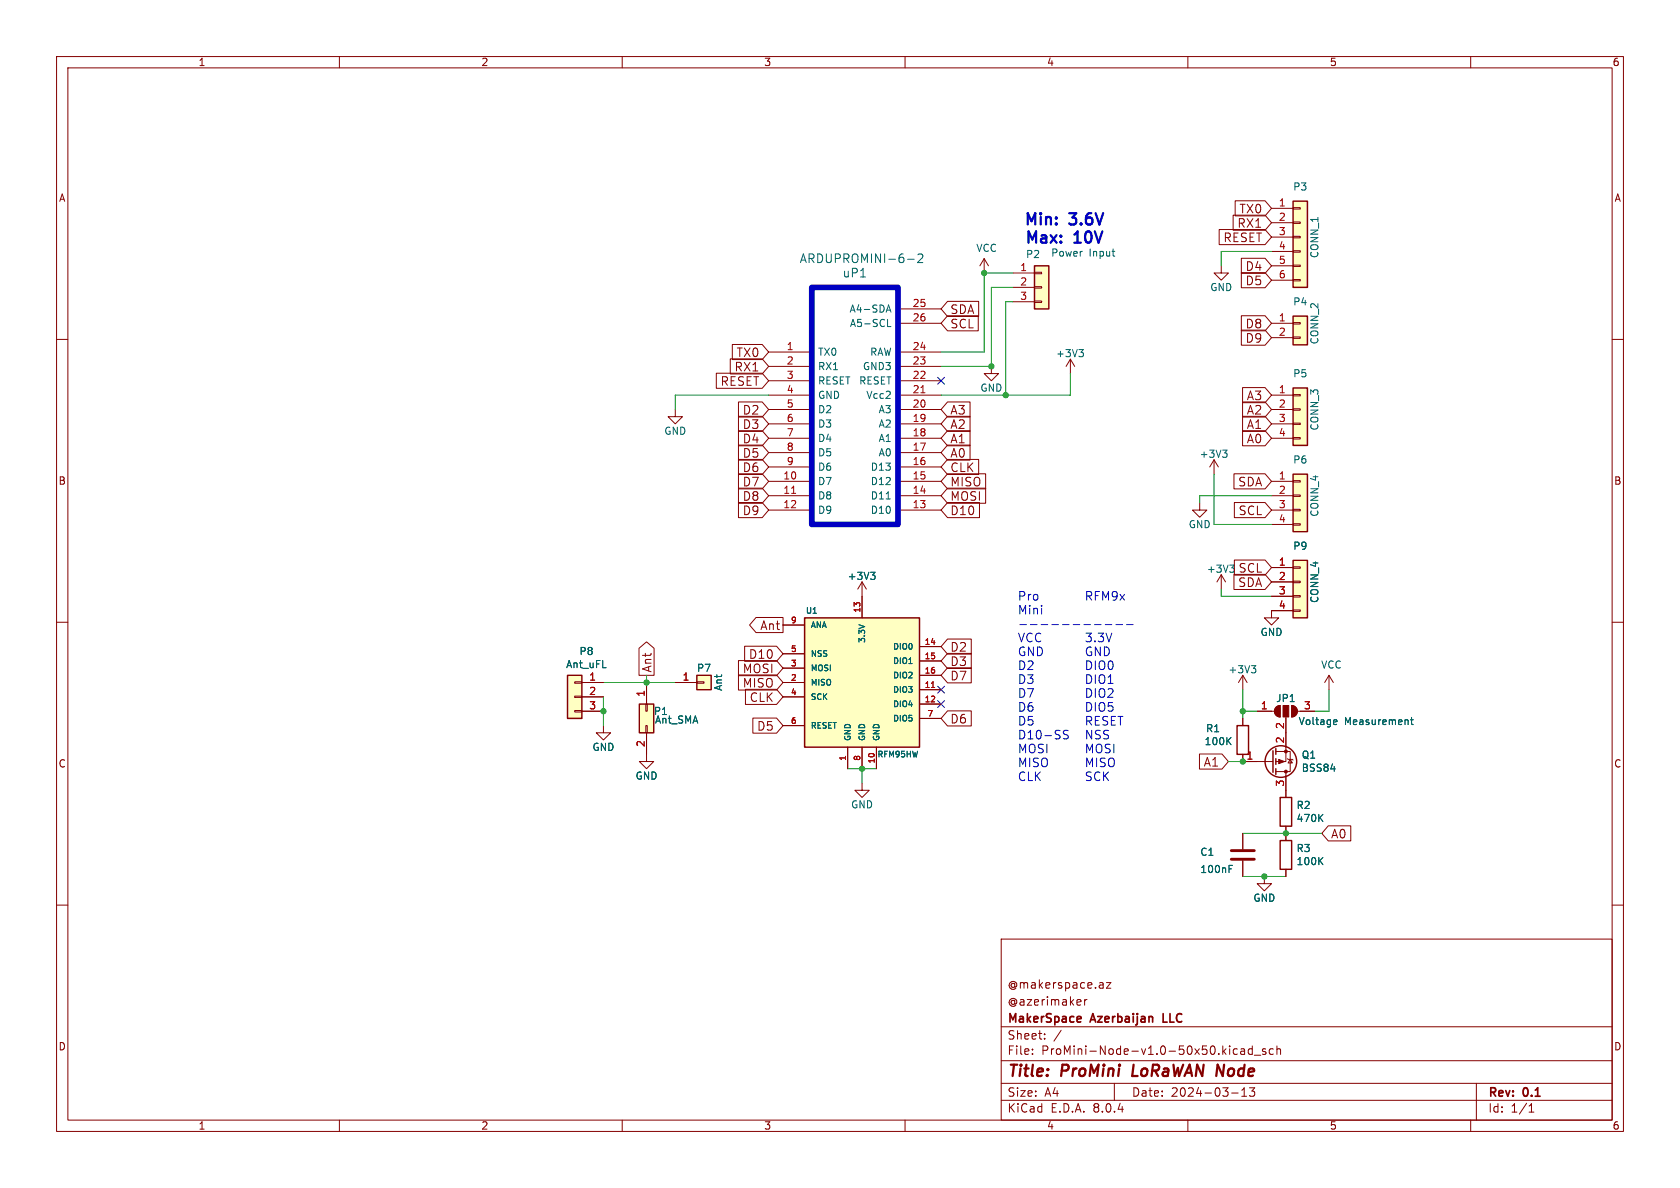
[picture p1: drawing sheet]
<svg xmlns="http://www.w3.org/2000/svg" width="297mm" height="210mm" viewBox="0 0 297 210" stroke-linecap="round" stroke-linejoin="round" font-family="sans-serif">
<g fill="none" stroke="#840000" stroke-width=".18">
<path d="M10 10h277v190h-277zM12 12h273v186h-273zM60 10v2M110 10v2M160 10v2M210 10v2M260 10v2M10 60h2M285 60h2M10 110h2M215.9 101.6l-.8 1.3M215.9 101.6v2.5"/>
<path d="M215.9 101.6l.8 1.3M219.7 119.4l-.8 1.3M219.7 119.4v2.5M219.7 119.4l.8 1.3M285 110h2M219.7 134.6h5.3M225.6 132.8h2.5v3.6h-2.5M227.3 129.5v5.1h-1.7M227.3 136.4v4.6M227.6 134.1l.1 .1h.8l.1 .2M228.1 134.2l.4 .7h-.8zM10 160h2"/>
<path d="M227.3 146.1v1.2M285 160h2M177 166h108v32h-108zM191.7 176.7v1M192.2 176.7l-.3 .1-.2 .2M194.8 173.7l.2 .2v.8M195 174.6l-.1 .1M195 174.1h-.1M195.6 173.7h.8l-.8 1h.8M60 198v2M110 198v2M160 198v2"/>
<path d="M177 194.5h108M177 191.5h108M177 187.5h108M177 181.5h108M182.5 186.3v.1M182.5 185.5v.1M184.7 183.6v.1M184.7 182.8v.1M187.6 182.1l-1.3 2M197 191.5v3M210 198v2M217.7 193.2h1.2"/>
<path d="M218.3 185.4l.4 .1M218.7 186.3l-.4 .1M219.4 185.5h.6v.9M219.5 193.8h.9M219.5 192.7l.5-.4v1.5M220 185.8h-.5a.29 .29 0 0 0-.2 .3 .29 .29 0 0 0 .2 .3l.5-.1M220.9 192.3h.9l-.5 .6 .4 .1v.7l-.2 .1h-.4l-.2-.1M221.4 185.5l-.4-.1-.3 .3v.4l.1 .2h.6M221.4 184.9v1.5M221.7 186.5h1.2M223.7 185.5l-.3-.1-.2 .2v.2l.5 .2v.3h-.5M225.1 185.5l-.4-.1-.3 .3v.4l.1 .2h.6"/>
<path d="M225.7 185.5l.3-.1 .3 .1 .1 .9M225.7 184.9v1.5M260 198v2M261 191.5v6.5M270.3 196.6h.9M270.3 195.5l.4-.4v1.5"/>
</g>
<path d="M200.4 188.2l-.2 2h.9" fill="none" stroke="#840000" stroke-width=".4"/>
<path d="M190.6 179.7l.5 .1v.2l-.7 .2M205.6 179.2v1.5h.7M191.1 180.6l-.5 .1" fill="none" stroke="#840000" stroke-width=".3"/>
<path d="M217.4 99.9h.8l-.4 .5M218 100.4l.2 .2v.3l-.2 .3M221.2 117.7h.8l-.4 .5M221.8 118.2l.2 .2v.3l-.2 .2M233.3 144.5l.6 .7M233.9 144l-.8 .7" fill="none" stroke="#006464" stroke-width=".18"/>
<g fill="none" stroke="#840000" stroke-width=".25">
<path d="M225 132.7v3.8M225.6 132.3v1.1M225.6 134.1v1M225.6 135.9v1M226.3 141h2v5.1h-2z"/>
<circle cx="226.4" cy="134.6" r="2.79"/>
</g>
<g fill="#840000" stroke="#840000" stroke-width=".18">
<path d="M226.1 134.2l1 .4-1 .4z"/>
<circle cx="227.3" cy="132.8" r=".25"/>
<circle cx="227.3" cy="136.4" r=".25"/>
</g>
<path d="M182.9 47h2.5v7.6h-2.5z" fill="#ffffc2"/>
<path d="M179.1 48.3h3.8M179.1 50.8h3.8M179.1 53.3h3.8M182.9 53.2h1.2v.3h-1.2zM182.9 50.7h1.2v.2h-1.2zM182.9 48.1h1.2v.3h-1.2z" fill="none" stroke="#840000" stroke-width=".18"/>
<path d="M182.9 47h2.5v7.6h-2.5z" fill="none" stroke="#840000" stroke-width=".25"/>
<path d="M196.6 44.4h.5M197 45.3h.1" fill="none" stroke="#006464" stroke-width=".18"/>
<path d="M123.2 119.4h2.5v2.5h-2.5z" fill="#ffffc2"/>
<path d="M119.4 72.4v1.3h1.2l-1.2 1.2-1.3-1.2h1.3M175.3 64.8v1.2h1.2l-1.2 1.3-1.3-1.3h1.3M224.8 108v1.2h1.3l-1.3 1.3-1.3-1.3h1.3M106.7 128.3v1.2h1.2l-1.2 1.3-1.3-1.3h1.3M114.3 133.4v1.2h1.3l-1.3 1.3-1.3-1.3h1.3M119.4 120.7h3.8M123.2 120.5h1.3v.3h-1.3zM219.7 147.3v2.8M219.7 152.1v2.8M227.3 147.3v1.3M227.3 153.7v1.2" fill="none" stroke="#840000" stroke-width=".18"/>
<path d="M123.2 119.4h2.5v2.5h-2.5zM226.3 148.6h2v5.1h-2z" fill="none" stroke="#840000" stroke-width=".25"/>
<path d="M217.3 153.6h.4M217.3 153h.6M233.3 152.1l.6 .8M233.9 151.6l-.8 .7" fill="none" stroke="#006464" stroke-width=".18"/>
<path d="M217.7 151.9h4M217.7 150.4h4" fill="none" stroke="#840000" stroke-width=".51"/>
<path d="M113 124.5h2.6v5h-2.6z" fill="#ffffc2"/>
<path d="M114.2 124.5h.2v1.2h-.2zM114.2 128.3h.2v1.2h-.2zM114.3 120.7v3.8M114.3 129.5v3.9" fill="none" stroke="#840000" stroke-width=".18"/>
<path d="M113 124.5h2.6v5h-2.6z" fill="none" stroke="#840000" stroke-width=".25"/>
<path d="M100.3 119.4h2.6v7.6h-2.6z" fill="#ffffc2"/>
<path d="M189.2 63.5l-.7 1.3M189.2 63.5v2.5M189.2 63.5l.8 1.3M101.6 125.6h1.3v.3h-1.3zM101.6 123.1h1.3v.2h-1.3zM101.6 120.5h1.3v.3h-1.3zM102.9 120.7h3.8M102.9 123.2h3.8M102.9 125.7h3.8" fill="none" stroke="#840000" stroke-width=".18"/>
<path d="M100.3 119.4h2.6v7.6h-2.6z" fill="none" stroke="#840000" stroke-width=".25"/>
<path d="M190.7 61.8h.8l-.4 .5M191.3 62.3l.2 .2v.3l-.2 .3" fill="none" stroke="#006464" stroke-width=".18"/>
<path d="M228.6 55.9h2.5v5.1h-2.5z" fill="#ffffc2"/>
<path d="M224.8 57.2h3.8M224.8 59.7h3.8M228.6 59.6h1.3v.2h-1.3zM228.6 57h1.3v.3h-1.3zM214.6 81.3l-.7 1.3M214.6 81.3v2.5M214.6 81.3l.8 1.3" fill="none" stroke="#840000" stroke-width=".18"/>
<path d="M228.6 55.9h2.5v5.1h-2.5z" fill="none" stroke="#840000" stroke-width=".25"/>
<path d="M216.1 79.6h.8l-.4 .5M216.7 80.1l.2 .2v.3l-.2 .2" fill="none" stroke="#006464" stroke-width=".18"/>
<path d="M228.6 83.8h2.5v10.2h-2.5z" fill="#ffffc2"/>
<path d="M212.1 88.9v1.3h1.3l-1.3 1.2-1.3-1.2h1.3M224.8 85.1h3.8M224.8 87.6h3.8M224.8 90.2h3.8M224.8 92.7h3.8M228.6 92.6h1.3v.2h-1.3zM228.6 90h1.3v.3h-1.3zM228.6 87.5h1.3v.3h-1.3zM228.6 85h1.3v.2h-1.3zM152.4 138.4v1.3h1.3l-1.3 1.3-1.3-1.3h1.3" fill="none" stroke="#840000" stroke-width=".18"/>
<path d="M228.6 83.8h2.5v10.2h-2.5z" fill="none" stroke="#840000" stroke-width=".25"/>
<path d="M142.2 109.2h20.4v22.9h-20.4z" fill="#ffffc2"/>
<path d="M142.2 109.2h20.4v22.9h-20.4z" fill="none" stroke="#840000" stroke-width=".25"/>
<g fill="none" stroke="#840000" stroke-width=".18">
<path d="M138.4 118.1h3.8M138.4 115.6h3.8M138.4 110.5h3.8M152.4 102.9v6.3M152.4 102.9l-.8 1.2M152.4 102.9l.8 1.2M162.6 114.3h3.8M162.6 116.8h3.8M162.6 119.4h3.8M138.4 120.7h3.8M138.4 123.2h3.8M138.4 128.3h3.8"/>
<path d="M149.9 132.1v3.8M152.4 132.1v3.8M154.9 132.1v3.8M162.6 121.9h3.8M162.6 124.5h3.8M162.6 127h3.8"/>
</g>
<path d="M164.7 121.5h.5" fill="none" stroke="#a90000" stroke-width=".18"/>
<path d="M153.9 101.2h.8l-.4 .4M154.5 101.6l.2 .3v.3l-.2 .2" fill="none" stroke="#006464" stroke-width=".18"/>
<path d="M228.6 35.6h2.5v15.2h-2.5z" fill="#ffffc2"/>
<g fill="none" stroke="#840000" stroke-width=".18">
<path d="M224.8 36.8h3.8M224.8 39.4h3.8M228.6 39.2h1.3v.3h-1.3zM228.6 36.7h1.3v.3h-1.3zM158.7 54.6h7.7M158.7 57.2h7.7M215.9 47v1.3h1.3l-1.3 1.2-1.3-1.2h1.3M224.8 41.9h3.8M224.8 44.5h3.8M224.8 47h3.8M224.8 49.5h3.8M228.6 49.4h1.3v.3h-1.3z"/>
<path d="M228.6 46.9h1.3v.2h-1.3zM228.6 44.3h1.3v.3h-1.3zM228.6 41.8h1.3v.2h-1.3zM135.9 62.2h7.6M135.9 77.5h7.6M135.9 74.9h7.6M135.9 64.8h7.6M135.9 72.4h7.6M135.9 69.9h7.6M135.9 67.3h7.6M158.7 62.2h7.7M158.7 77.5h7.7"/>
<path d="M158.7 74.9h7.7M158.7 64.8h7.7M158.7 72.4h7.7M158.7 69.9h7.7M158.7 67.3h7.7M135.9 85.1h7.6M135.9 87.6h7.6M135.9 90.2h7.6M135.9 82.6h7.6M135.9 80h7.6M158.7 85.1h7.7M158.7 87.6h7.7"/>
<path d="M158.7 90.2h7.7M158.7 82.6h7.7M158.7 80h7.7M234.9 119.4l-.7 1.3M234.9 119.4v2.5M234.9 119.4l.8 1.3M219.7 127v1.3M219.7 133.4v1.2M223.5 154.9v1.3h1.3l-1.3 1.3-1.3-1.3h1.3"/>
</g>
<path d="M228.6 35.6h2.5v15.2h-2.5zM218.7 128.3h2v5.1h-2z" fill="none" stroke="#840000" stroke-width=".25"/>
<path d="M162.8 69.4h.7M139.9 87.2h.8" fill="none" stroke="#a90000" stroke-width=".18"/>
<path d="M152.1 49h.9M156.7 55.2l.4-1.3 .4 1.3M156.8 54.8h.6M156.9 57.7h.6M160.5 45.8h1.1M162.3 45l.6-.1 .2 .1v.3l-.9 1.1h.9M156.7 88.2h.7M217.1 130.9l.5 .7M217.6 130.4l-.7 .7" fill="none" stroke="#006464" stroke-width=".18"/>
<path d="M228.6 68.6h2.5v10.1h-2.5z" fill="#ffffc2"/>
<g fill="none" stroke="#840000" stroke-width=".18">
<path d="M174 45.7l-.8 1.3M174 45.7v2.6M174 45.7l.8 1.3M224.8 69.9h3.8M224.8 72.4h3.8M224.8 74.9h3.8M224.8 77.5h3.8M228.6 77.3h1.3v.3h-1.3zM228.6 74.8h1.3v.3h-1.3zM228.6 72.3h1.3v.2h-1.3zM228.6 69.7h1.3v.3h-1.3zM222.2 125.7h3.1"/>
<path d="M225.6 125l.7-.3v2a1.02 1.02 0 0 1-.9-.6 1.02 1.02 0 0 1 .2-1.1zM227.3 126.7v2.8M228.3 124.7a1.02 1.02 0 0 1 1.1 1 1.02 1.02 0 0 1-1.1 1zM229.4 125.7h3"/>
</g>
<path d="M228.6 68.6h2.5v10.1h-2.5z" fill="none" stroke="#840000" stroke-width=".25"/>
<g fill="#840000" stroke="#840000" stroke-width=".18">
<path d="M225.6 125l.7-.3v2a1.02 1.02 0 0 1-.9-.6 1.02 1.02 0 0 1 .2-1.1z"/>
<path d="M226.8 124.7h1v2h-1z"/>
<path d="M228.3 124.7a1.02 1.02 0 0 1 1.1 1 1.02 1.02 0 0 1-1.1 1z"/>
</g>
<path d="M235.9 127.2l.4 .1 .1 .2-.6 .2M236.3 128l-.4 .1M249.4 127.2h.4M249.5 126.8v1.1l.3 .2" fill="none" stroke="#006464" stroke-width=".18"/>
<path d="M228.6 99.1h2.5v10.1h-2.5z" fill="#ffffc2"/>
<g fill="none" stroke="#840000" stroke-width=".18">
<path d="M218 38h5.6l1.2 1.4-1.2 1.3h-5.6zM218.4 35.5h5.2l1.2 1.3-1.2 1.4h-5.2zM167.5 53.3h5.5v2.6h-5.5l-1.1-1.3zM167.5 55.8h5.4v2.7h-5.4l-1.1-1.3zM215.5 40.6h8.1l1.2 1.3-1.2 1.3h-8.1zM219.5 48.2h4.1l1.2 1.3-1.2 1.4h-4.1zM219.5 58.4h4.1l1.2 1.3-1.2 1.3h-4.1zM219.5 55.8h4.1l1.2 1.4-1.2 1.3h-4.1zM219.5 45.7h4.1l1.2 1.3-1.2 1.3h-4.1zM126.6 66h8.1l1.2 1.3-1.2 1.3h-8.1zM129.1 63.4h5.6l1.2 1.4-1.2 1.3h-5.6zM129.5 60.9h5.2l1.2 1.3-1.2 1.4h-5.2z"/>
<path d="M130.6 71.1h4.1l1.2 1.3-1.2 1.3h-4.1zM130.6 73.6h4.1l1.2 1.3-1.2 1.4h-4.1zM130.6 76.1h4.1l1.2 1.4-1.2 1.3h-4.1zM130.6 78.7h4.1l1.2 1.3-1.2 1.3h-4.1zM167.5 71.1h4v2.6h-4l-1.1-1.3zM167.5 76.1h4v2.7h-4l-1.1-1.3zM167.5 73.6h4v2.7h-4l-1.1-1.4zM167.5 78.7h4v2.6h-4l-1.1-1.3zM219.7 71.1h3.9l1.2 1.3-1.2 1.3h-3.9zM219.7 68.5h3.9l1.2 1.4-1.2 1.3h-3.9zM219.7 73.6h3.9l1.2 1.3-1.2 1.4h-3.9zM219.7 76.1h3.9l1.2 1.4-1.2 1.3h-3.9z"/>
<path d="M130.6 83.8h4.1l1.2 1.3-1.2 1.3h-4.1zM130.6 86.3h4.1l1.2 1.3-1.2 1.4h-4.1zM130.6 81.2h4.1l1.2 1.4-1.2 1.3h-4.1zM130.6 88.8h4.1l1.2 1.4-1.2 1.3h-4.1zM167.5 81.2h5.5v2.7h-5.5l-1.1-1.3zM167.5 88.8h5.7v2.7h-5.7l-1.1-1.3zM167.5 86.3h6.7v2.7h-6.7l-1.1-1.4zM167.5 83.8h6.7v2.6h-6.7l-1.1-1.3zM218.1 83.8h5.5l1.2 1.3-1.2 1.3h-5.5zM218.2 88.8h5.4l1.2 1.4-1.2 1.3h-5.4zM218.2 99h5.4l1.2 1.3-1.2 1.4h-5.4zM113 114.6l1.3-1.1 1.3 1.1v4.8h-2.6z"/>
<path d="M130.6 119.3h6.7l1.1 1.4-1.1 1.3h-6.7zM130.6 116.8h6.7l1.1 1.3-1.1 1.3h-6.7zM131.6 114.2h5.7l1.1 1.4-1.1 1.3h-5.7zM133.7 109.2h4.7v2.6h-4.7l-1.2-1.3zM138.4 118.1h3.8M138.4 115.6h3.8M138.4 110.5h3.8M152.4 105.4v3.8M162.6 114.3h3.8M162.6 116.8h3.8M162.6 119.4h3.8M167.5 118h4.2v2.7h-4.2l-1.1-1.3z"/>
<path d="M167.5 113h4.2v2.6h-4.2l-1.1-1.3zM167.5 115.5h4.2v2.7h-4.2l-1.1-1.4zM218.1 101.5h5.5l1.2 1.4-1.2 1.3h-5.5zM224.8 100.3h3.8M224.8 102.9h3.8M224.8 105.4h3.8M224.8 108h3.8M228.6 107.8h1.3v.3h-1.3zM228.6 105.3h1.3v.2h-1.3zM228.6 102.7h1.3v.3h-1.3zM228.6 100.2h1.3v.3h-1.3zM102.9 120.7h3.8"/>
<path d="M102.9 123.2h3.8M102.9 125.7h3.8M114.3 120.7v3.8M114.3 129.5v3.9M119.4 120.7h3.8M131.8 121.9h5.5l1.1 1.3-1.1 1.3h-5.5zM133.1 126.9h4.2l1.1 1.4-1.1 1.3h-4.2zM138.4 120.7h3.8M138.4 123.2h3.8M138.4 128.3h3.8M149.9 132.1v3.8M152.4 132.1v3.8"/>
<path d="M154.9 132.1v3.8M162.6 121.9h3.8M162.6 124.5h3.8M162.6 127h3.8M167.5 125.7h4.2v2.6h-4.2l-1.1-1.3zM212 133.3h4l1.2 1.3-1.2 1.4h-4zM219.7 133.4v1.2h2.5M219.7 127v1.3M222.2 125.7h2.6M227.3 127v5.1M227.3 137.2v3.8M229.9 125.7h2.5"/>
<path d="M219.7 147.3v2.8M219.7 152.1v2.8M227.3 146.1v2.5M227.3 153.7v1.2M234.8 146h4v2.7h-4l-1.1-1.4z"/>
</g>
<path d="M228.6 99.1h2.5v10.1h-2.5z" fill="none" stroke="#840000" stroke-width=".25"/>
<g fill="none" stroke="#0000c2" stroke-width=".18">
<path d="M180.3 110.4h1.2M182.2 110.4h1.1M184.1 110.4h1.1M186 110.4h1.1M187.8 110.4h1.2M189.7 110.4h1.2M191.6 110.4h1.2M192 111.9h.9l-.5 .6 .4 .2v.6l-.2 .1h-.4l-.2-.1M192.1 105.4l.7-.1 .2-.2-.1-.4-.2-.1h-.6v1.5M192.1 116.8a.77 .77 0 0 1 .9 .8 .77 .77 0 0 1-.9 .8zM192.1 119.3a.77 .77 0 0 1 .9 .7 .77 .77 0 0 1-.9 .8zM192.5 105.4l.5 .7"/>
<path d="M192.9 114.5a.75 .75 0 0 0-.9 .5 .75 .75 0 0 0 .6 .9l.4-.1v-.6h-.3M193.5 110.4h1.2M193.6 113.3v.1M193.6 105.3h.6M193.6 116.8v1.6M193.6 119.3v1.5M194.2 111.9h.9l-.5 .6 .4 .2v.6l-.2 .1h-.4l-.2-.1M194.4 104.6h-.8v1.5M194.4 117.1a.51 .51 0 0 1 .6-.3 .51 .51 0 0 1 .3 .5v.5a.51 .51 0 0 1-.5 .6 .51 .51 0 0 1-.5-.6zM194.4 119.5a.51 .51 0 0 1 .6-.2 .51 .51 0 0 1 .3 .5v.5a.51 .51 0 0 1-.5 .5 .51 .51 0 0 1-.5-.5zM194.5 114.4v1.5l-.9-1.5v1.5M195 106.1v-1.5l.5 1.1 .5-1.1v1.5"/>
<path d="M195.2 114.4a.77 .77 0 0 1 .9 .7 .77 .77 0 0 1-.9 .8zM195.4 110.4h1.2M195.5 111.9l.5 1.5 .6-1.5M195.9 119.7l.4-.4v1.5M196 117l.3-.2a.83 .83 0 0 1 .6 .7 .83 .83 0 0 1-.3 .8l-.2 .1a.82 .82 0 0 1-.4-1.4zM197.3 110.4h1.1M197.5 105.2l-.3 .3h-.3l-.3-.3 .2-.6h.4l.2 .1a1.01 1.01 0 0 1-.3 1.4h-.3M198 105.1l.8 1M198.8 105.1l-.8 1M199.2 110.4h1.1M192.1 121.7a.77 .77 0 0 1 .9 .8 .77 .77 0 0 1-.9 .8zM192.1 124.2a.77 .77 0 0 1 .9 .8 .77 .77 0 0 1-.9 .7z"/>
<path d="M192.1 127.4h.7l.2-.2-.1-.4-.2-.2h-.6v1.6M192.1 133.1v-1.5l.5 1 .5-1v1.5M192.1 135.5v-1.5l.5 1.1 .5-1.1v1.5M192.1 129.1l.9 1.5v-1.5M192.5 127.4l.5 .8M192.9 136.5h-.6l-.2 .1v.4l.7 .3 .1 .4-.3 .3-.5-.1M193.6 121.7v1.6M193.6 124.2v1.5M193.6 127.4h.6M193.9 131.8a.51 .51 0 0 1 .5-.2 .51 .51 0 0 1 .4 .5v.5a.51 .51 0 0 1-.5 .5 .51 .51 0 0 1-.5-.5zM193.9 134v1.5M194.4 126.6h-.8v1.6h.8"/>
<path d="M194.4 122a.51 .51 0 0 1 .6-.3 .51 .51 0 0 1 .3 .5v.6a.51 .51 0 0 1-.5 .5 .51 .51 0 0 1-.5-.5zM194.4 124.4a.51 .51 0 0 1 .6-.2 .51 .51 0 0 1 .3 .5v.5a.51 .51 0 0 1-.5 .5 .51 .51 0 0 1-.5-.5zM194.4 136.6a.61 .61 0 0 0-.7 0 .61 .61 0 0 0-.2 .7 .57 .57 0 0 0 .3 .6 .57 .57 0 0 0 .6-.1M194.5 129.2l-.6-.1-.3 .3 .2 .4 .6 .2v.5l-.2 .1h-.6M195.1 136.5v1.5M195.3 137.1l.7 .9M195.4 134.1l-.6-.1-.2 .2v.4l.6 .3 .2 .3-.3 .3h-.6M195.8 126.7l-.6-.1-.2 .2v.4l.7 .3 .1 .4-.3 .3-.5-.1M195.9 121.9l.6-.2 .2 .2 .1 .3-1 1.1h1M195.9 120.8h.9M196 129.2l-.6-.1-.3 .3 .1 .4 .7 .2v.5l-.2 .1h-.6M196 136.5l-.9 .8"/>
<path d="M196 134.2a.51 .51 0 0 1 .6-.2 .51 .51 0 0 1 .4 .5v.5a.51 .51 0 0 1-.5 .6 .51 .51 0 0 1-.5-.6zM196.3 131.6h-.6l-.3 .2 .1 .4 .7 .3v.4l-.2 .2-.6-.1M196.5 127.4h.5M196.7 124.2h-.7l-.1 .7 .2-.1h.5l.2 .3-.1 .5-.2 .1-.6-.1M196.9 131.6v1.5M197.2 126.6h-.7v1.6h.7M197.6 126.6h.9M198.1 126.6v1.6"/>
</g>
<path d="M143.5 50.8h15.2v41.9h-15.2z" fill="none" stroke="#0000c2" stroke-width="1"/>
<g fill="none" stroke="#009600" stroke-width=".18">
<path d="M179.1 48.3h-5.1v13.9h-7.6M179.1 53.3h-1.3v16.6M179.1 50.8h-3.8v14h-8.9M224.8 44.5h-8.9v2.5M135.9 69.9h-16.5v2.5M189.2 66v3.9h-22.8M214.6 83.8v8.9h10.2M224.8 87.6h-12.7v1.3M114.3 119.4v1.3M215.9 104.1v1.3h8.9M106.7 123.2v5.1M106.7 120.7h12.7"/>
<path d="M149.9 135.9h5M152.4 135.9v2.5M217.2 134.6h2.5M219.7 125.7h2.5M219.7 121.9v5.1M234.9 121.9v3.8h-2.5M219.7 147.3h14M219.7 154.9h7.6"/>
</g>
<path d="M165.8 66.7l1.2 1.2M167 66.7l-1.2 1.2M165.8 123.9l1.2 1.2M165.8 121.3l1.2 1.2M167 123.9l-1.2 1.2M167 121.3l-1.2 1.2" fill="none" stroke="#000084" stroke-width=".18"/>
<g fill="none" stroke="#006464" stroke-width=".18">
<path d="M153.9 101.2h.8l-.4 .4M154.5 101.6l.2 .3v.3l-.2 .2M217.1 130.9l.5 .7M217.6 130.4l-.7 .7M235.9 127.2l.4 .1 .1 .2-.6 .2M236.3 128l-.4 .1M249.4 127.2h.4M249.5 126.8v1.1l.3 .2M217.3 153.6h.4M217.3 153h.6M233.3 144.5l.6 .7M233.3 152.1l.6 .8"/>
<path d="M233.9 144l-.8 .7M233.9 151.6l-.8 .7"/>
</g>
<path d="M164.7 121.5h.5" fill="none" stroke="#a90000" stroke-width=".18"/>
<g fill="#009600" stroke="#009600" stroke-width=".18">
<circle cx="175.3" cy="64.8" r=".46"/>
<circle cx="174" cy="48.3" r=".46"/>
<circle cx="177.8" cy="69.9" r=".46"/>
<circle cx="152.4" cy="135.9" r=".46"/>
<circle cx="106.7" cy="125.7" r=".46"/>
<circle cx="114.3" cy="120.7" r=".46"/>
<circle cx="227.3" cy="147.3" r=".46"/>
<circle cx="219.7" cy="125.7" r=".46"/>
<circle cx="219.7" cy="134.6" r=".46"/>
<circle cx="223.5" cy="154.9" r=".46"/>
</g>
<g font-size="2.8" fill="#0000c2">
<text x="180.8" y="40.4">Min:</text>
<text x="189.1" y="40.4">3.6V</text>
<text x="181" y="43.6">Max:</text>
<text x="189.9" y="43.6">10V</text>
</g>
<g font-size="2.8" fill="#840000">
<text x="178" y="190.9">Title:</text>
<text x="187.7" y="190.9">ProMini</text>
<text x="201" y="190.9">LoRaWAN Node</text>
</g>
<g font-size="2.1" fill="#840000">
<text x="218.7" y="40.5">RX1</text>
<text x="219" y="37.9">TX0</text>
<text x="216.2" y="43">RESET</text>
<text x="220.1" y="50.6">D5</text>
<text x="220.1" y="48.1">D4</text>
<text x="167.9" y="55.7">SDA</text>
<text x="167.9" y="58.2">SCL</text>
<text x="220.1" y="58.2">D8</text>
<text x="129.8" y="65.9">RX1</text>
<text x="130.1" y="63.3">TX0</text>
<text x="220.1" y="60.8">D9</text>
<text x="127.3" y="68.4">RESET</text>
<text x="220.4" y="70.9">A3</text>
<text x="131.2" y="73.5">D2</text>
<text x="131.2" y="76">D3</text>
<text x="167.9" y="73.5">A3</text>
<text x="167.9" y="76">A2</text>
<text x="220.4" y="73.5">A2</text>
<text x="220.4" y="76">A1</text>
<text x="131.2" y="78.6">D4</text>
<text x="131.2" y="81.1">D5</text>
<text x="131.2" y="83.6">D6</text>
<text x="167.9" y="78.6">A1</text>
<text x="167.9" y="81.1">A0</text>
<text x="167.9" y="83.6">CLK</text>
<text x="220.4" y="78.6">A0</text>
<text x="131.2" y="86.2">D7</text>
<text x="131.2" y="88.7">D8</text>
<text x="167.9" y="88.7">MOSI</text>
<text x="167.9" y="86.2">MISO</text>
<text x="218.8" y="86.2">SDA</text>
<text x="131.2" y="91.3">D9</text>
<text x="167.9" y="91.3">D10</text>
<text x="218.9" y="91.3">SCL</text>
<text x="218.9" y="101.4">SCL</text>
<text x="218.8" y="104">SDA</text>
<text x="134.3" y="111.6">Ant</text>
<text x="115.4" y="119" transform="rotate(-90 115.4 119)">Ant</text>
<text x="131.2" y="119.2">MOSI</text>
<text x="132.3" y="116.7">D10</text>
<text x="167.9" y="115.4">D2</text>
<text x="167.9" y="117.9">D3</text>
<text x="131.2" y="121.7">MISO</text>
<text x="132.5" y="124.3">CLK</text>
<text x="167.9" y="120.5">D7</text>
<text x="133.8" y="129.4">D5</text>
<text x="167.9" y="128.1">D6</text>
<text x="212.7" y="135.7">A1</text>
<text x="235.2" y="148.4">A0</text>
<text x="178" y="178">@azerimaker</text>
<text x="178" y="175">@makerspace.az</text>
<text x="178" y="184">Sheet:</text>
<text x="178" y="181.2">MakerSpace</text>
<text x="193" y="181.2">Azerbaijan</text>
<text x="206.3" y="181.2">LLC</text>
<text x="178" y="186.7">File:</text>
<text x="184.1" y="186.7">ProMini-Node-v1.0-50x50.kicad_sch</text>
<text x="178" y="196.9">KiCad</text>
<text x="178" y="194.1">Size:</text>
<text x="184.7" y="194.1">A4</text>
<text x="185.7" y="196.9">E.D.A.</text>
<text x="193.3" y="196.9">8.0.4</text>
<text x="200" y="194.1">Date:</text>
<text x="207" y="194.1">2024-03-13</text>
<text x="263" y="194.3">Rev:</text>
<text x="263" y="196.9">Id:</text>
<text x="267.1" y="196.9">1/1</text>
<text x="269.4" y="194.3">0.1</text>
</g>
<g font-size="2.1" fill="#006464">
<text x="141.3" y="46.7">ARDUPROMINI-6-2</text>
<text x="148.9" y="49.3">uP1</text>
</g>
<g font-size="2.1" fill="#0000c2">
<text x="179.8" y="106.3">Pro RFM9x</text>
<text x="179.8" y="108.7">Mini</text>
<text x="179.8" y="113.6">VCC</text>
<text x="179.8" y="116.1">GND</text>
<text x="179.8" y="118.6">D2 DIO0</text>
<text x="179.8" y="121">D3 DIO1</text>
<text x="179.8" y="123.5">D7 DIO2</text>
<text x="179.8" y="125.9">D6 DIO5</text>
<text x="179.8" y="128.4">D5 RESET</text>
<text x="179.8" y="130.8">D10-SS NSS</text>
<text x="179.8" y="133.3">MOSI MOSI</text>
<text x="179.8" y="135.7">MISO MISO</text>
<text x="179.8" y="138.2">CLK SCK</text>
</g>
<g font-size="1.8" fill="#840000">
<text x="35" y="11.9">1</text>
<text x="85" y="11.9">2</text>
<text x="135" y="11.9">3</text>
<text x="185" y="11.9">4</text>
<text x="235" y="11.9">5</text>
<text x="285" y="11.9">6</text>
<text x="10.3" y="35.9">A</text>
<text x="285.3" y="35.9">A</text>
<text x="10.3" y="85.9">B</text>
<text x="285.3" y="85.9">B</text>
<text x="10.3" y="135.9">C</text>
<text x="285.3" y="135.9">C</text>
<text x="10.3" y="185.9">D</text>
<text x="285.3" y="185.9">D</text>
<text x="35" y="199.9">1</text>
<text x="85" y="199.9">2</text>
<text x="135" y="199.9">3</text>
<text x="185" y="199.9">4</text>
<text x="235" y="199.9">5</text>
<text x="285" y="199.9">6</text>
</g>
<g font-size="1.8" fill="#006464">
<text x="228.5" y="33.9">P3</text>
<text x="172.5" y="44.7">VCC</text>
<text x="181.3" y="45.8">P2</text>
<text x="185.7" y="45.6">Power</text>
<text x="192.5" y="45.6">Input</text>
<text x="233.3" y="45.7" transform="rotate(-90 233.3 45.7)">CONN_1</text>
<text x="213.9" y="51.7">GND</text>
<text x="150.1" y="55.5">A4-SDA</text>
<text x="150.2" y="58">A5-SCL</text>
<text x="228.5" y="54.2">P4</text>
<text x="144.5" y="63.1">TX0</text>
<text x="144.5" y="65.6">RX1</text>
<text x="152.5" y="65.6">GND3</text>
<text x="153.7" y="63.1">RAW</text>
<text x="186.6" y="63.3">+3V3</text>
<text x="233.3" y="61" transform="rotate(-90 233.3 61)">CONN_2</text>
<text x="144.5" y="68.2">RESET</text>
<text x="144.5" y="70.7">GND</text>
<text x="151.8" y="68.2">RESET</text>
<text x="153.1" y="70.7">Vcc2</text>
<text x="173.2" y="69.4">GND</text>
<text x="228.5" y="66.9">P5</text>
<text x="117.3" y="77.1">GND</text>
<text x="144.5" y="73.3">D2</text>
<text x="144.5" y="75.8">D3</text>
<text x="155.2" y="75.8">A2</text>
<text x="155.2" y="73.3">A3</text>
<text x="233.3" y="76.2" transform="rotate(-90 233.3 76.2)">CONN_3</text>
<text x="144.5" y="78.3">D4</text>
<text x="144.5" y="80.9">D5</text>
<text x="144.5" y="83.4">D6</text>
<text x="153.8" y="83.4">D13</text>
<text x="155.2" y="80.9">A0</text>
<text x="155.2" y="78.3">A1</text>
<text x="212" y="81.1">+3V3</text>
<text x="228.5" y="82.1">P6</text>
<text x="144.5" y="86">D7</text>
<text x="144.5" y="88.5">D8</text>
<text x="153.8" y="88.5">D11</text>
<text x="153.8" y="86">D12</text>
<text x="144.5" y="91">D9</text>
<text x="153.8" y="91">D10</text>
<text x="210.1" y="93.6">GND</text>
<text x="233.3" y="91.5" transform="rotate(-90 233.3 91.5)">CONN_4</text>
<text x="213.3" y="101.4">+3V3</text>
<text x="228.5" y="97.4">P9</text>
<text x="149.8" y="102.7">+3V3</text>
<text x="233.3" y="106.7" transform="rotate(-90 233.3 106.7)">CONN_4</text>
<text x="222.8" y="112.6">GND</text>
<text x="100" y="118.3">Ant_uFL</text>
<text x="102.3" y="116">P8</text>
<text x="123.1" y="119">P7</text>
<text x="217.1" y="119.2">+3V3</text>
<text x="233.5" y="118.4">VCC</text>
<text x="127.9" y="122.2" transform="rotate(-90 127.9 122.2)">Ant</text>
<text x="225.5" y="124.3">JP1</text>
<text x="115.5" y="126.6">P1</text>
<text x="115.7" y="128.1">Ant_SMA</text>
<text x="212.9" y="131.9">100K</text>
<text x="213.1" y="129.6">R1</text>
<text x="229.5" y="128.4">Voltage</text>
<text x="237.7" y="128.4">Measurement</text>
<text x="104.6" y="132.9">GND</text>
<text x="230" y="134.3">Q1</text>
<text x="230" y="136.6">BSS84</text>
<text x="112.3" y="138">GND</text>
<text x="150.4" y="143.1">GND</text>
<text x="229.1" y="143.2">R2</text>
<text x="229.1" y="145.5">470K</text>
<text x="212.1" y="151.5">C1</text>
<text x="212.1" y="154.5">100nF</text>
<text x="229.1" y="150.8">R3</text>
<text x="229.1" y="153.1">100K</text>
<text x="221.5" y="159.6">GND</text>
</g>
<g font-size="1.8" fill="#a90000">
<text x="226" y="36.6">1</text>
<text x="226" y="39.1">2</text>
<text x="226" y="41.7">3</text>
<text x="226" y="44.2">4</text>
<text x="226" y="46.7">5</text>
<text x="180.3" y="48">1</text>
<text x="180.3" y="50.5">2</text>
<text x="180.3" y="53.1">3</text>
<text x="226" y="49.3">6</text>
<text x="161.2" y="54.4">25</text>
<text x="161.2" y="56.9">26</text>
<text x="226" y="56.9">1</text>
<text x="226" y="59.4">2</text>
<text x="139" y="62">1</text>
<text x="139" y="64.5">2</text>
<text x="161.2" y="64.5">23</text>
<text x="161.2" y="62">24</text>
<text x="139" y="67.1">3</text>
<text x="139" y="69.6">4</text>
<text x="161.2" y="69.6">21</text>
<text x="161.2" y="67.1">22</text>
<text x="226" y="69.6">1</text>
<text x="139" y="72.1">5</text>
<text x="139" y="74.7">6</text>
<text x="139" y="77.2">7</text>
<text x="161.2" y="77.2">18</text>
<text x="161.2" y="74.7">19</text>
<text x="161.2" y="72.1">20</text>
<text x="226" y="72.1">2</text>
<text x="226" y="74.7">3</text>
<text x="226" y="77.2">4</text>
<text x="139" y="79.8">8</text>
<text x="139" y="82.3">9</text>
<text x="161.2" y="82.3">16</text>
<text x="161.2" y="79.8">17</text>
<text x="138.4" y="84.8">10</text>
<text x="138.4" y="87.4">11</text>
<text x="138.4" y="89.9">12</text>
<text x="161.2" y="89.9">13</text>
<text x="161.2" y="87.4">14</text>
<text x="161.2" y="84.8">15</text>
<text x="226" y="84.8">1</text>
<text x="226" y="87.4">2</text>
<text x="226" y="89.9">3</text>
<text x="226" y="92.5">4</text>
<text x="226" y="100.1">1</text>
<text x="226" y="102.6">2</text>
<text x="226" y="105.2">3</text>
<text x="226" y="107.7">4</text>
<text x="104.1" y="120.4">1</text>
<text x="104.1" y="122.9">2</text>
<text x="104.1" y="125.5">3</text>
<text x="114" y="123.3" transform="rotate(-90 114 123.3)">1</text>
<text x="120.6" y="120.4">1</text>
<text x="222.8" y="125.5">1</text>
<text x="230.4" y="125.5">3</text>
<text x="227.1" y="131.5" transform="rotate(-90 227.1 131.5)">2</text>
<text x="227.1" y="129" transform="rotate(-90 227.1 129)">2</text>
<text x="114" y="132.2" transform="rotate(-90 114 132.2)">2</text>
<text x="220.3" y="134.4">1</text>
<text x="227.1" y="139.1" transform="rotate(-90 227.1 139.1)">3</text>
</g>
<g font-size="1.4" fill="#a90000">
<text x="139.7" y="110.2">9</text>
<text x="152.1" y="108.4" transform="rotate(-90 152.1 108.4)">13</text>
<text x="139.7" y="117.9">3</text>
<text x="139.7" y="115.3">5</text>
<text x="163.4" y="114">14</text>
<text x="163.4" y="116.6">15</text>
<text x="163.4" y="119.1">16</text>
<text x="139.7" y="120.4">2</text>
<text x="139.7" y="122.9">4</text>
<text x="163.4" y="121.7">11</text>
<text x="163.4" y="124.2">12</text>
<text x="139.7" y="128">6</text>
<text x="163.9" y="126.7">7</text>
<text x="149.6" y="134.6" transform="rotate(-90 149.6 134.6)">1</text>
<text x="152.1" y="134.6" transform="rotate(-90 152.1 134.6)">8</text>
<text x="154.7" y="135.1" transform="rotate(-90 154.7 135.1)">10</text>
</g>
<g font-size="1.4" fill="#006464">
<text x="142.4" y="108.7">U1</text>
<text x="143.3" y="111.2">ANA</text>
<text x="153.1" y="113.8" transform="rotate(-90 153.1 113.8)">3.3V</text>
<text x="143.3" y="118.8">MOSI</text>
<text x="143.3" y="116.3">NSS</text>
<text x="157.8" y="115">DIO0</text>
<text x="157.8" y="117.6">DIO1</text>
<text x="143.3" y="121.4">MISO</text>
<text x="143.3" y="123.9">SCK</text>
<text x="157.8" y="122.7">DIO3</text>
<text x="157.8" y="125.2">DIO4</text>
<text x="157.8" y="120.1">DIO2</text>
<text x="143.3" y="129">RESET</text>
<text x="150.6" y="131.1" transform="rotate(-90 150.6 131.1)">GND</text>
<text x="153.1" y="131.1" transform="rotate(-90 153.1 131.1)">GND</text>
<text x="155.7" y="131.1" transform="rotate(-90 155.7 131.1)">GND</text>
<text x="157.8" y="127.7">DIO5</text>
<text x="155" y="134.1">RFM95HW</text>
</g>
</svg>
